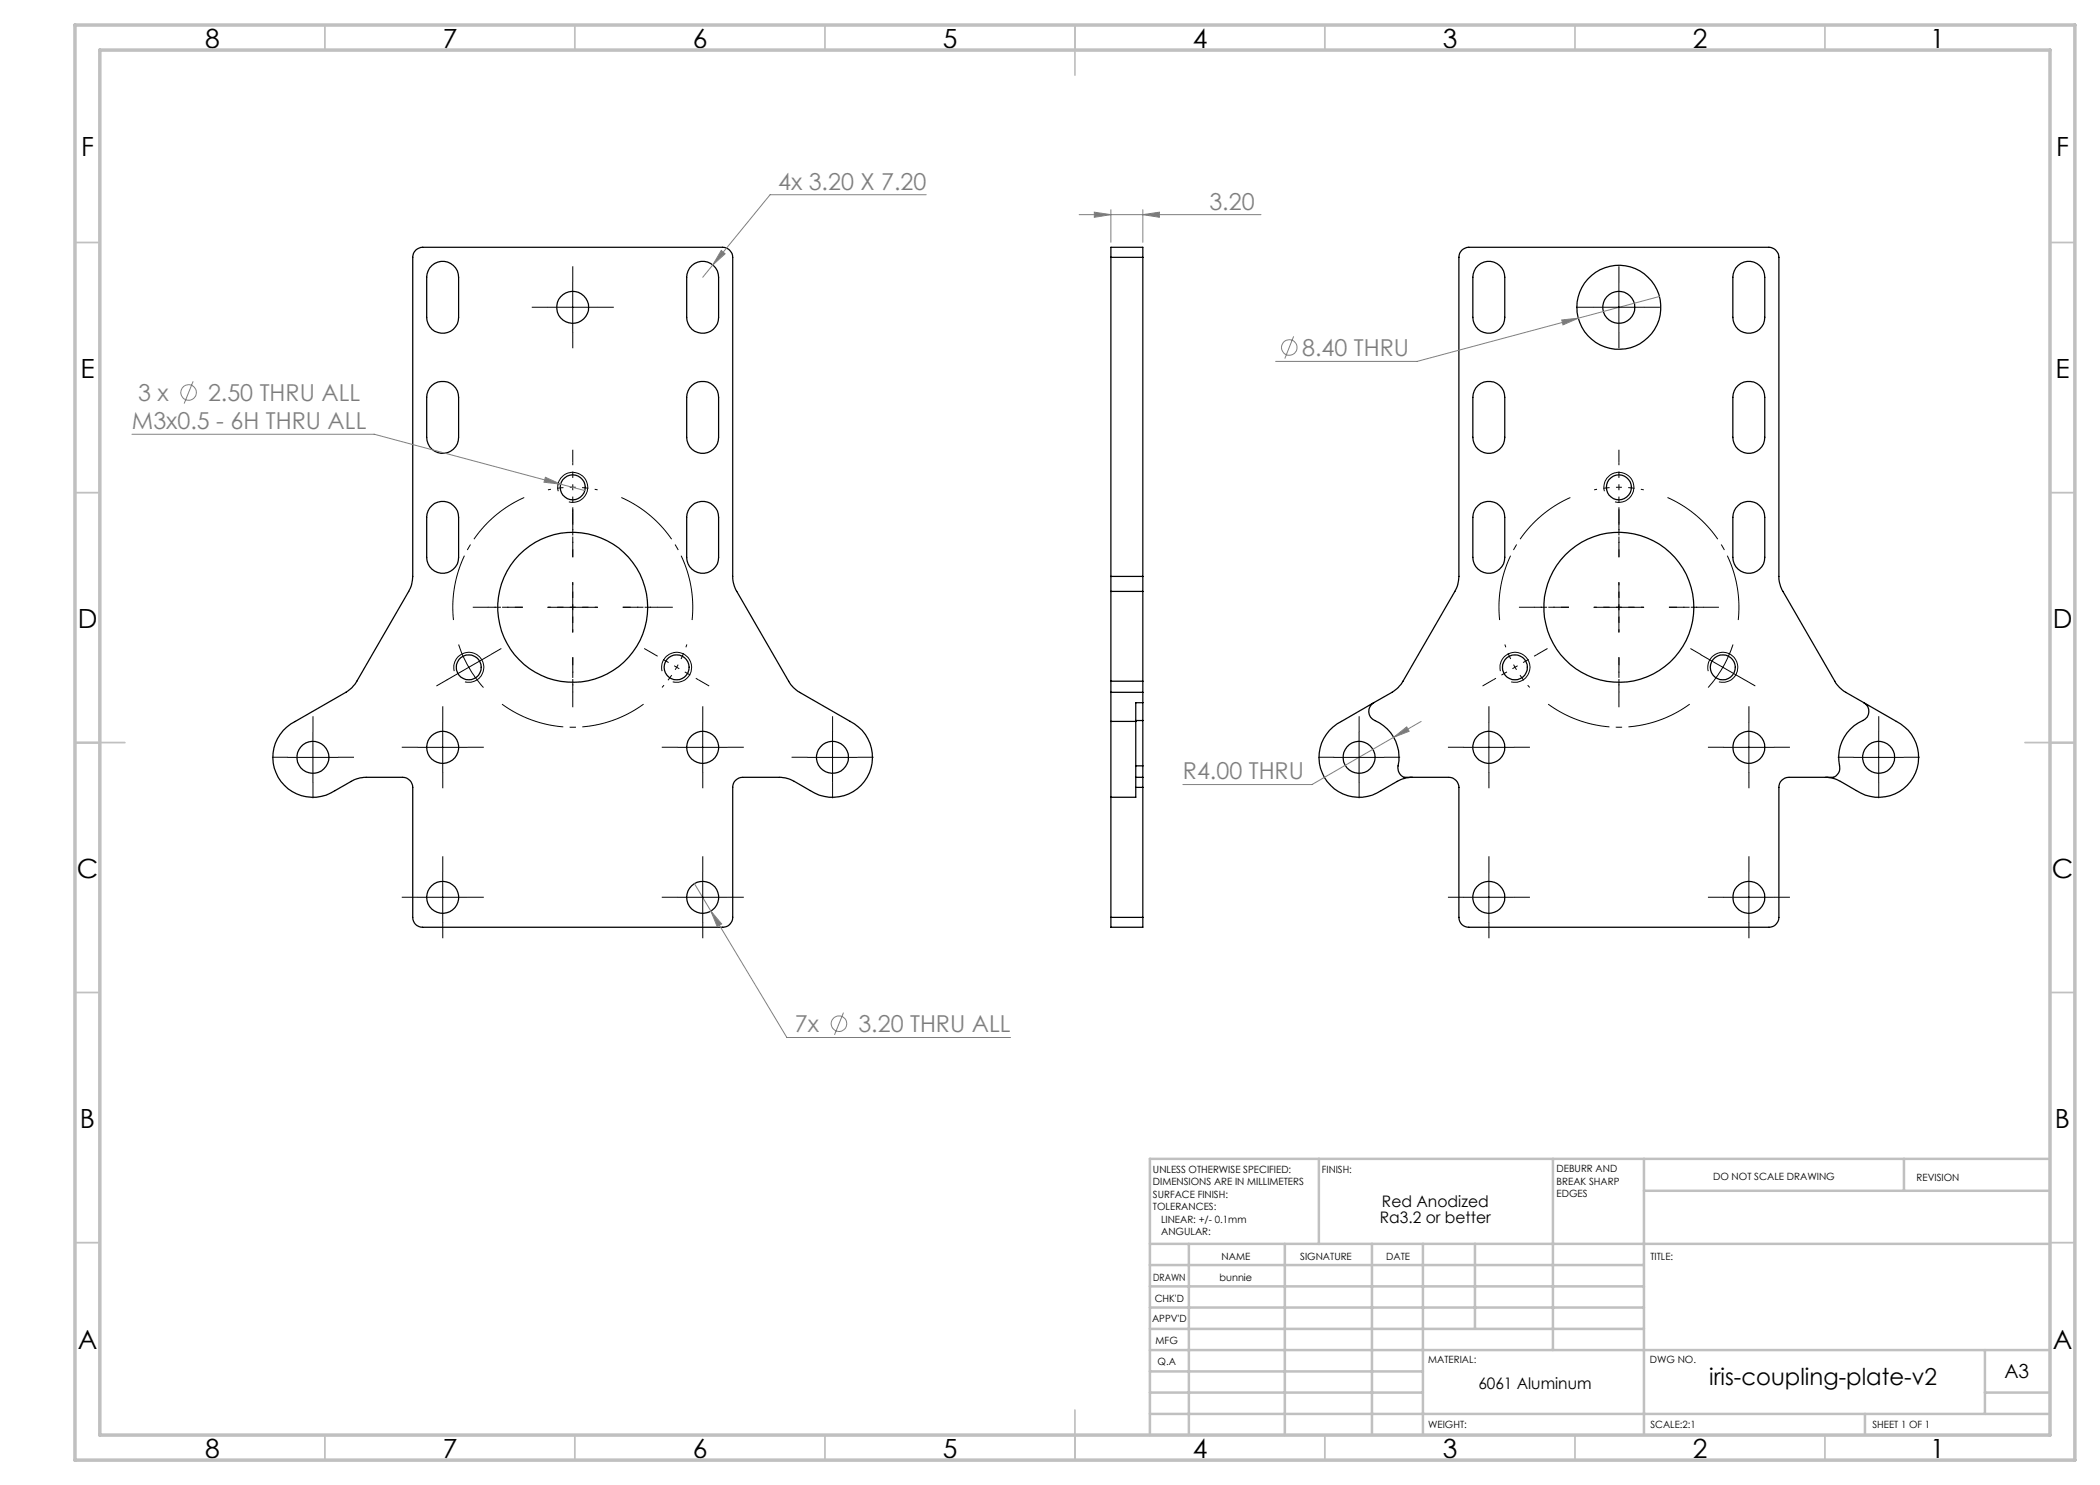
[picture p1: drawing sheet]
<svg xmlns="http://www.w3.org/2000/svg" width="420mm" height="297mm" viewBox="0 0 420 297" stroke-linecap="round" stroke-linejoin="round" font-family="sans-serif">
<g fill="none" stroke="#000" stroke-width=".25">
<path d="M83.1 50.1l.7-.5 .7-.1h60a2.05 2.05 0 0 1 2 2v63.8a6.1 6.1 0 0 0 .9 3l10.3 17.9a5.8 5.8 0 0 0 2.2 2.3l10.1 5.8a8 8 0 0 1 3.4 11.2 8 8 0 0 1-11.4 2.6l-3.1-1.8a6.1 6.1 0 0 0-3-.8h-7.3a1.99 1.99 0 0 0-2.1 2v26a1.99 1.99 0 0 1-2 2h-60a1.93 1.93 0 0 1-1.9-2v-26a2.05 2.05 0 0 0-2.1-2h-7.3a6.1 6.1 0 0 0-3 .8 19.4 19.4 0 0 1-5.9 3 8 8 0 0 1-9.3-5.2 8 8 0 0 1 4.1-9.8l10.1-5.8a5.8 5.8 0 0 0 2.2-2.3l10.3-17.9a6.1 6.1 0 0 0 .9-3v-63.8a1.91 1.91 0 0 1 .5-1.4zM86.4 53.1a3.2 3.2 0 0 1 3.4-.6 3.2 3.2 0 0 1 1.9 3v8a3.2 3.2 0 0 1-3.2 3.2 3.2 3.2 0 0 1-3.2-3.2v-8a3.3 3.3 0 0 1 1.1-2.4zM138.4 53.1a3.2 3.2 0 0 1 3.4-.6 3.2 3.2 0 0 1 1.9 3v8a3.2 3.2 0 0 1-3.2 3.2 3.2 3.2 0 0 1-3.2-3.2v-8a3.3 3.3 0 0 1 1.1-2.4zM222.2 51.5v-2h6.4v2M222.2 51.5v63.8M222.2 51.5h6.4M228.6 51.5v63.8M295.6 53.1a3.2 3.2 0 0 1 3.5-.6 3.2 3.2 0 0 1 1.9 3v8a3.2 3.2 0 0 1-3.2 3.2 3.2 3.2 0 0 1-3.2-3.2v-8a3.3 3.3 0 0 1 1-2.4zM347.6 53.1a3.2 3.2 0 0 1 3.5-.6 3.2 3.2 0 0 1 1.9 3v8a3.2 3.2 0 0 1-3.2 3.2 3.2 3.2 0 0 1-3.2-3.2v-8a3.3 3.3 0 0 1 1-2.4zM86.4 77.1a3.2 3.2 0 0 1 3.4-.6 3.2 3.2 0 0 1 1.9 3v8a3.2 3.2 0 0 1-3.2 3.2 3.2 3.2 0 0 1-3.2-3.2v-8a3.3 3.3 0 0 1 1.1-2.4zM138.4 77.1a3.2 3.2 0 0 1 3.4-.6 3.2 3.2 0 0 1 1.9 3v8a3.2 3.2 0 0 1-3.2 3.2 3.2 3.2 0 0 1-3.2-3.2v-8a3.3 3.3 0 0 1 1.1-2.4zM295.6 77.1a3.2 3.2 0 0 1 3.5-.6 3.2 3.2 0 0 1 1.9 3v8a3.2 3.2 0 0 1-3.2 3.2 3.2 3.2 0 0 1-3.2-3.2v-8a3.3 3.3 0 0 1 1-2.4z"/>
<path d="M347.6 77.1a3.2 3.2 0 0 1 3.5-.6 3.2 3.2 0 0 1 1.9 3v8a3.2 3.2 0 0 1-3.2 3.2 3.2 3.2 0 0 1-3.2-3.2v-8a3.3 3.3 0 0 1 1-2.4zM86.4 101.1a3.2 3.2 0 0 1 3.4-.6 3.2 3.2 0 0 1 1.9 3v8a3.2 3.2 0 0 1-3.2 3.2 3.2 3.2 0 0 1-3.2-3.2v-8a3.2 3.2 0 0 1 1.1-2.4zM138.4 101.1a3.2 3.2 0 0 1 3.4-.6 3.2 3.2 0 0 1 1.9 3v8a3.2 3.2 0 0 1-3.2 3.2 3.2 3.2 0 0 1-3.2-3.2v-8a3.2 3.2 0 0 1 1.1-2.4zM222.2 115.3v3M222.2 118.3v17.9M222.2 118.3h6.4M222.2 115.3h6.4M228.6 115.3v3M228.6 118.3v17.9M295.6 101.1a3.2 3.2 0 0 1 3.5-.6 3.2 3.2 0 0 1 1.9 3v8a3.2 3.2 0 0 1-3.2 3.2 3.2 3.2 0 0 1-3.2-3.2v-8a3.2 3.2 0 0 1 1-2.4zM347.6 101.1a3.2 3.2 0 0 1 3.5-.6 3.2 3.2 0 0 1 1.9 3v8a3.2 3.2 0 0 1-3.2 3.2 3.2 3.2 0 0 1-3.2-3.2v-8a3.2 3.2 0 0 1 1-2.4zM222.2 136.2v2.3"/>
<path d="M222.2 138.5h6.4M222.2 138.5v5.8M222.2 136.2h6.4M228.6 136.2v2.3M228.6 138.5v2M222.2 144.3v15.2M222.2 144.3h5M222.2 159.5v24M227.2 144.3v15.2h-5M227.2 155.5h1.4M227.2 144.1h1.4M227.2 153.2h1.4"/>
<path d="M227.2 157.5h1.4M228.6 140.5v3.6M228.6 144.1v9.1M228.6 153.2v2.3M228.6 155.5v2M228.6 140.5h-1.4v3.8M228.6 157.5v26M274.7 140.5a2 2 0 0 0-.9 1.9 2 2 0 0 0 1.2 1.7 8.1 8.1 0 0 1 4.6 9.4l.1 .7 .3 .6 .8 .7h9a2.05 2.05 0 0 1 2 2v26a1.93 1.93 0 0 0 2 2h60a1.99 1.99 0 0 0 2-2v-26a1.99 1.99 0 0 1 2-2h8.9a1.98 1.98 0 0 0 1.2-2.3 8.3 8.3 0 0 1 5.1-9.4 2 2 0 0 0-.2-3.3M274.7 140.5l3.7-2a5.8 5.8 0 0 0 2.2-2.3l10.4-17.9a6.1 6.1 0 0 0 .8-3v-63.8a1.99 1.99 0 0 1 2-2h60a2.05 2.05 0 0 1 2 2v63.8a6.1 6.1 0 0 0 .8 3l10.4 17.9a5.8 5.8 0 0 0 2.1 2.3l3.7 2M274.7 140.5l-6.4 3.8a8 8 0 0 0-3.4 11.2 8 8 0 0 0 11.4 2.6l3.1-1.8a6.4 6.4 0 0 1 3.1-.8M372.8 140.5l6.5 3.8a8 8 0 0 1 3.4 11.2 8 8 0 0 1-11.4 2.6l-3.2-1.8a6.1 6.1 0 0 0-3-.8M222.2 183.5v2h6.4v-2"/>
<path d="M222.2 183.5h6.4"/>
<circle cx="114.5" cy="61.5" r="3.2"/>
<circle cx="323.8" cy="61.5" r="3.2"/>
<circle cx="323.8" cy="61.5" r="8.4"/>
<circle cx="114.6" cy="97.5" r="2.5"/>
<circle cx="323.8" cy="97.5" r="2.5"/>
<circle cx="93.7" cy="133.5" r="2.49"/>
<circle cx="114.5" cy="121.5" r="15"/>
<circle cx="135.3" cy="133.5" r="2.5"/>
<circle cx="303" cy="133.5" r="2.49"/>
<circle cx="323.8" cy="121.5" r="15"/>
<circle cx="344.6" cy="133.5" r="2.5"/>
<circle cx="62.6" cy="151.5" r="3.2"/>
<circle cx="88.5" cy="149.5" r="3.2"/>
<circle cx="140.5" cy="149.5" r="3.2"/>
<circle cx="166.5" cy="151.5" r="3.2"/>
<circle cx="271.8" cy="151.5" r="3.2"/>
<circle cx="297.8" cy="149.5" r="3.2"/>
<circle cx="349.8" cy="149.5" r="3.2"/>
<circle cx="375.7" cy="151.5" r="3.2"/>
<circle cx="88.5" cy="179.5" r="3.2"/>
<circle cx="140.5" cy="179.5" r="3.2"/>
<circle cx="297.8" cy="179.5" r="3.2"/>
<circle cx="349.8" cy="179.5" r="3.2"/>
</g>
<g fill="none" stroke="#808080" stroke-width=".2">
<path d="M185.2 38.9h-31.2l-13.5 16.6M144.3 50.1l.7 .7-2.4 2.2zM215.8 42.9h36.4M218.9 42.4l3.3 .5-3.3 .6zM222.2 41.9v6.6M228.6 42.9l3.3-.5v1.1zM228.6 41.9v6.6M331.9 59.3l-48.5 13h-28.3M38.6 76.3l-1.8 4.4M258.7 67.3l-1.7 4.4M312.3 64l3.4-.4-3.1 1.4zM26.4 86.9h48.5l37.2 9.9"/>
<path d="M109.1 95.5l3 1.3-3.3-.4zM112.1 96.8l4.8 1.3M278.7 147.5l2.6-2.1 .5 .9zM278.7 147.5l-16.3 9.4h-25.8M284.2 144.3l-5.5 3.2M138.9 176.7l3.3 5.5M142.2 182.2l2.1 2.6-.9 .5zM142.2 182.2l15.2 25.3h44.7M168.7 202.5l-1.8 4.5"/>
<circle cx="37.7" cy="78.5" r="1.56"/>
<circle cx="257.8" cy="69.5" r="1.56"/>
<circle cx="167.8" cy="204.7" r="1.55"/>
</g>
<g fill="none" stroke="#000" stroke-width=".2">
<path d="M114.5 56.5v10M323.8 56.5v10M109.5 61.5h10M318.8 61.5h10M111.7 98.2a2.99 2.99 0 0 1 2.6-3.7 2.99 2.99 0 0 1 3.2 3.2 2.99 2.99 0 0 1-3.7 2.7M320.9 98.2a2.99 2.99 0 0 1 2.6-3.7 2.99 2.99 0 0 1 3.3 3.2 2.99 2.99 0 0 1-3.8 2.7M114.5 116.5v10M323.8 116.5v10M90.8 134.2a3 3 0 0 1 2.7-3.7 3 3 0 0 1 3.3 3.2 3 3 0 0 1-3.8 2.7M91.7 128.9a24.7 24.7 0 0 0 5 8.6M98.1 131l-8.7 5M109.5 121.5h10"/>
<path d="M132.4 134.2a3 3 0 0 1 2.7-3.7 3 3 0 0 1 3.2 3.3 3 3 0 0 1-3.8 2.6M300.1 134.2a3 3 0 0 1 2.6-3.7 3 3 0 0 1 3.3 3.2 3 3 0 0 1-3.8 2.7M318.8 121.5h10M340.2 131l4.4 2.5M341.7 134.2a3 3 0 0 1 2.6-3.7 3 3 0 0 1 3.3 3.3 3 3 0 0 1-3.8 2.6M344.6 133.5l-1 1.5-2 2.5M344.6 133.5l4.3 2.5M346.6 128.9l-1.2 2.9-.8 1.7M57.6 151.5h10M62.6 146.5v10M83.5 149.5h10M88.5 144.5v10"/>
<path d="M135.5 149.5h10M140.5 144.5v10M161.5 151.5h10M166.5 146.5v10M266.8 151.5h10M271.8 146.5v10M292.8 149.5h10M297.8 144.5v10M344.8 149.5h10M349.8 144.5v10M370.7 151.5h10M375.7 146.5v10"/>
<path d="M83.5 179.5h10M88.5 174.5v10M135.5 179.5h10M140.5 174.5v10M292.8 179.5h10M297.8 174.5v10M344.8 179.5h10M349.8 174.5v10"/>
</g>
<g fill="none" stroke="#000" stroke-width=".2" stroke-dasharray="15.2 1.3 1.3 1.3" stroke-dashoffset="14.6" stroke-linecap="butt">
<path d="M114.6 97.4l-2.5 .2-2.5 .4M114.6 97.4l2.5 .2 2.4 .4M114.6 97.4v-5M114.6 97.4v5M323.8 97.4l-2.5 .2-2.5 .4M323.8 97.4l2.5 .2 2.5 .4M323.8 97.4v-5M323.8 97.4v5M114.6 121.4v-5M114.6 121.4h-5M114.6 121.4v5M114.6 121.4h5"/>
<path d="M135.3 133.4l1.2-2.2 .9-2.3M135.3 133.4l-1.3 2.1-1.6 2M135.3 133.4l4.4 2.5M135.3 133.4l-4.3-2.5M303 133.4l1.4 2.1 1.5 2M303 133.4l-1.1-2.2-.9-2.3M303 133.4l-4.3 2.5M303 133.4l4.3-2.5M323.8 121.4v-5M323.8 121.4h-5M323.8 121.4v5M323.8 121.4h5"/>
</g>
<path d="M104.8 99.5a24 24 0 0 0-14.1 24.5M314.1 99.5a24 24 0 0 0-14.2 24.5M138.4 124a24 24 0 0 0-14.1-24.5M347.7 124a24 24 0 0 0-14.2-24.5M100.4 140.8a24 24 0 0 0 28.3 0M309.6 140.8a24 24 0 0 0 28.3 0" fill="none" stroke="#000" stroke-width=".2" stroke-dasharray="15.2 1.3 1.3 1.3" stroke-dashoffset="2" stroke-linecap="butt"/>
<g fill="none" stroke="#000" stroke-width=".2" stroke-dasharray="15.2 1.3 1.3 1.3" stroke-linecap="butt">
<path d="M114.6 56.4v-3.2M323.8 56.4v-3.2M109.6 61.4h-3.2M114.6 66.4v3.2M119.6 61.4h3.2M318.8 61.4h-3.2M323.8 66.4v3.2M328.8 61.4h3.2M114.6 92.4v-2.5M323.8 92.4v-2.5M114.6 102.4v2.5M323.8 102.4v2.5"/>
<path d="M89.4 135.9l-2.1 1.3M98.1 130.9l2.2-1.2M131 130.9l-2.2-1.2M139.7 135.9l2.1 1.3M298.7 135.9l-2.2 1.3M307.3 130.9l2.2-1.2M340.2 130.9l-2.1-1.2M348.9 135.9l2.2 1.3M57.6 151.4h-3.2M62.6 146.4v-3.2M62.6 156.4v3.2M67.6 151.4h3.2"/>
<path d="M83.6 149.4h-3.2M88.6 144.4v-3.2M88.6 154.4v3.2M93.6 149.4h3.2M135.6 149.4h-3.2M140.6 144.4v-3.2M140.6 154.4v3.2M145.6 149.4h3.2M161.5 151.4h-3.2M166.5 146.4v-3.2M166.5 156.4v3.2M171.5 151.4h3.2"/>
<path d="M266.8 151.4h-3.2M271.8 146.4v-3.2M271.8 156.4v3.2M276.8 151.4h3.2M292.8 149.4h-3.2M297.8 144.4v-3.2M297.8 154.4v3.2M302.8 149.4h3.2M344.8 149.4h-3.2M349.8 144.4v-3.2M349.8 154.4v3.2M354.8 149.4h3.2"/>
<path d="M370.7 151.4h-3.2M375.7 146.4v-3.2M375.7 156.4v3.2M380.7 151.4h3.2M83.6 179.4h-3.2M88.6 174.4v-3.2M93.6 179.4h3.2M135.6 179.4h-3.2M140.6 174.4v-3.2M145.6 179.4h3.2M292.8 179.4h-3.2M297.8 174.4v-3.2"/>
<path d="M302.8 179.4h3.2M344.8 179.4h-3.2M349.8 174.4v-3.2M354.8 179.4h3.2M88.6 184.4v3.2M140.6 184.4v3.2M297.8 184.4v3.2M349.8 184.4v3.2"/>
</g>
<path d="M114.6 111.4v-7M323.8 111.4v-7M104.6 121.4h-7M114.6 131.4v7M124.6 121.4h7M313.8 121.4h-7M323.8 131.4v7M333.8 121.4h7" fill="none" stroke="#000" stroke-width=".2" stroke-dasharray="15.2 1.3 1.3 1.3" stroke-dashoffset="13.6" stroke-linecap="butt"/>
<path d="M114.6 111.4v-10M323.8 111.4v-10M104.6 121.4h-10M114.6 131.4v10M124.6 121.4h10M313.8 121.4h-10M323.8 131.4v10M333.8 121.4h10" fill="none" stroke="#000" stroke-width=".2" stroke-dasharray="15.2 1.3 1.3 1.3" stroke-dashoffset="12.1" stroke-linecap="butt"/>
<g fill="none" stroke="#c0c0c0" stroke-width=".35">
<path d="M65 5v5M115 5v5M165 5v5M215 5v10M265 5v5M315 5v5M365 5v5M15 48.5h5M410 48.5h5M15 98.5h5M410 98.5h5M15 148.5h10"/>
<path d="M405 148.5h10M15 198.5h5M410 198.5h5M15 248.5h5M410 248.5h5M65 287v5M115 287v5M165 287v5M215 282v10M265 287v5M315 287v5M365 287v5"/>
</g>
<g fill="none" stroke="#c0c0c0" stroke-width=".5">
<path d="M263.8 231.8v17M310.6 231.8v38.2M328.8 231.8v55.2M328.8 238.2h81.2M380.8 231.8v6.4M410 231.8h-180v55.2M230 248.8h180M230 257.3h98.8M230 253h98.8M237.8 248.8v38.2M257 248.8v38.2M274.4 248.8v38.2"/>
<path d="M284.6 248.8v38.2M295 248.8v17M230 265.8h98.8M230 261.5h98.8M230 278.5h54.6M230 274.3h54.6M230 270h180M397 278.5h13M397 270v12.8M230 282.8h180M373 282.8v4.2"/>
</g>
<path d="M15 5h400v287h-400zM20 10h390v277h-390z" fill="none" stroke="#c0c0c0" stroke-width=".7"/>
<path d="M109.1 95.5l-.3 .9 3.3 .4zM142.2 182.2l1.2 3.1 .9-.5zM144.3 50.1l-1.7 2.9 2.4-2.2zM218.9 42.4l3.3 .5-3.3 .6zM228.6 42.9l3.3-.5v1.1zM312.3 64l.3 1 3.1-1.4zM278.7 147.5l3.1-1.2-.5-.9z" fill="#808080"/>
<g font-size="5.3">
<text x="41" y="9.5">8</text>
<text x="88.5" y="9.5">7</text>
<text x="138.5" y="9.5">6</text>
<text x="188.5" y="9.5">5</text>
<text x="238.5" y="9.5">4</text>
<text x="288.5" y="9.5">3</text>
<text x="338.5" y="9.5">2</text>
<text x="386" y="9.5">1</text>
<text x="16.2" y="31.3">F</text>
<text x="411.2" y="31.3">F</text>
<text x="16.1" y="75.5">E</text>
<text x="411.1" y="75.5">E</text>
<text x="15.5" y="125.5">D</text>
<text x="410.5" y="125.5">D</text>
<text x="15.4" y="175.5">C</text>
<text x="410.4" y="175.5">C</text>
<text x="16" y="225.5">B</text>
<text x="411" y="225.5">B</text>
<text x="15.5" y="269.8">A</text>
<text x="410.5" y="269.8">A</text>
<text x="41" y="291.5">8</text>
<text x="88.5" y="291.5">7</text>
<text x="138.5" y="291.5">6</text>
<text x="188.5" y="291.5">5</text>
<text x="238.5" y="291.5">4</text>
<text x="288.5" y="291.5">3</text>
<text x="338.5" y="291.5">2</text>
<text x="386" y="291.5">1</text>
</g>
<g font-size="4.7" fill="#808080">
<text x="155.6" y="37.9">4x 3.20 X 7.20</text>
<text x="241.9" y="41.9">3.20</text>
<text x="260.4" y="71.2">8.40 THRU</text>
<text x="27.6" y="80.2">3 x</text>
<text x="41.6" y="80.2">2.50 THRU ALL</text>
<text x="26.4" y="85.8">M3x0.5 - 6H THRU ALL</text>
<text x="236.6" y="155.9">R4.00 THRU</text>
<text x="159" y="206.4">7x</text>
<text x="171.7" y="206.4">3.20 THRU ALL</text>
</g>
<text font-size="4.7" x="341.8" y="277">iris-coupling-plate-v2</text>
<text font-size="3.9" x="400.9" y="275.5">A3</text>
<g font-size="3.2">
<text x="276" y="244.6">Ra3.2 or better</text>
<text x="276.4" y="241.4">Red Anodized</text>
<text x="295.7" y="277.9">6061 Aluminum</text>
</g>
<g font-size="2">
<text x="230.6" y="234.6">UNLESS OTHERWISE SPECIFIED:</text>
<text x="230.6" y="237.1">DIMENSIONS ARE IN MILLIMETERS</text>
<text x="230.6" y="239.6">SURFACE FINISH:</text>
<text x="264.4" y="234.6">FINISH:</text>
<text x="311.3" y="234.5">DEBURR AND</text>
<text x="311.3" y="237">BREAK SHARP</text>
<text x="311.3" y="239.5">EDGES</text>
<text x="342.6" y="236">DO NOT SCALE DRAWING</text>
<text x="383.3" y="236.2">REVISION</text>
<text x="230.6" y="242.1">TOLERANCES:</text>
<text x="232.2" y="244.6">LINEAR: +/- 0.1mm</text>
<text x="232.2" y="247.1">ANGULAR:</text>
<text x="244.3" y="252">NAME</text>
<text x="260" y="251.9">SIGNATURE</text>
<text x="277.2" y="251.9">DATE</text>
<text x="330.1" y="251.9">TITLE:</text>
<text x="230.6" y="256.1">DRAWN</text>
<text x="243.9" y="256.1">bunnie</text>
<text x="230.9" y="260.3">CHK'D</text>
<text x="230.4" y="264.4">APPV'D</text>
<text x="231.1" y="268.8">MFG</text>
<text x="231.5" y="273">Q.A</text>
<text x="285.6" y="272.5">MATERIAL:</text>
<text x="330" y="272.5">DWG NO.</text>
<text x="285.6" y="285.5">WEIGHT:</text>
<text x="330.1" y="285.6">SCALE:2:1</text>
<text x="374.5" y="285.6">SHEET 1 OF 1</text>
</g>
</svg>
